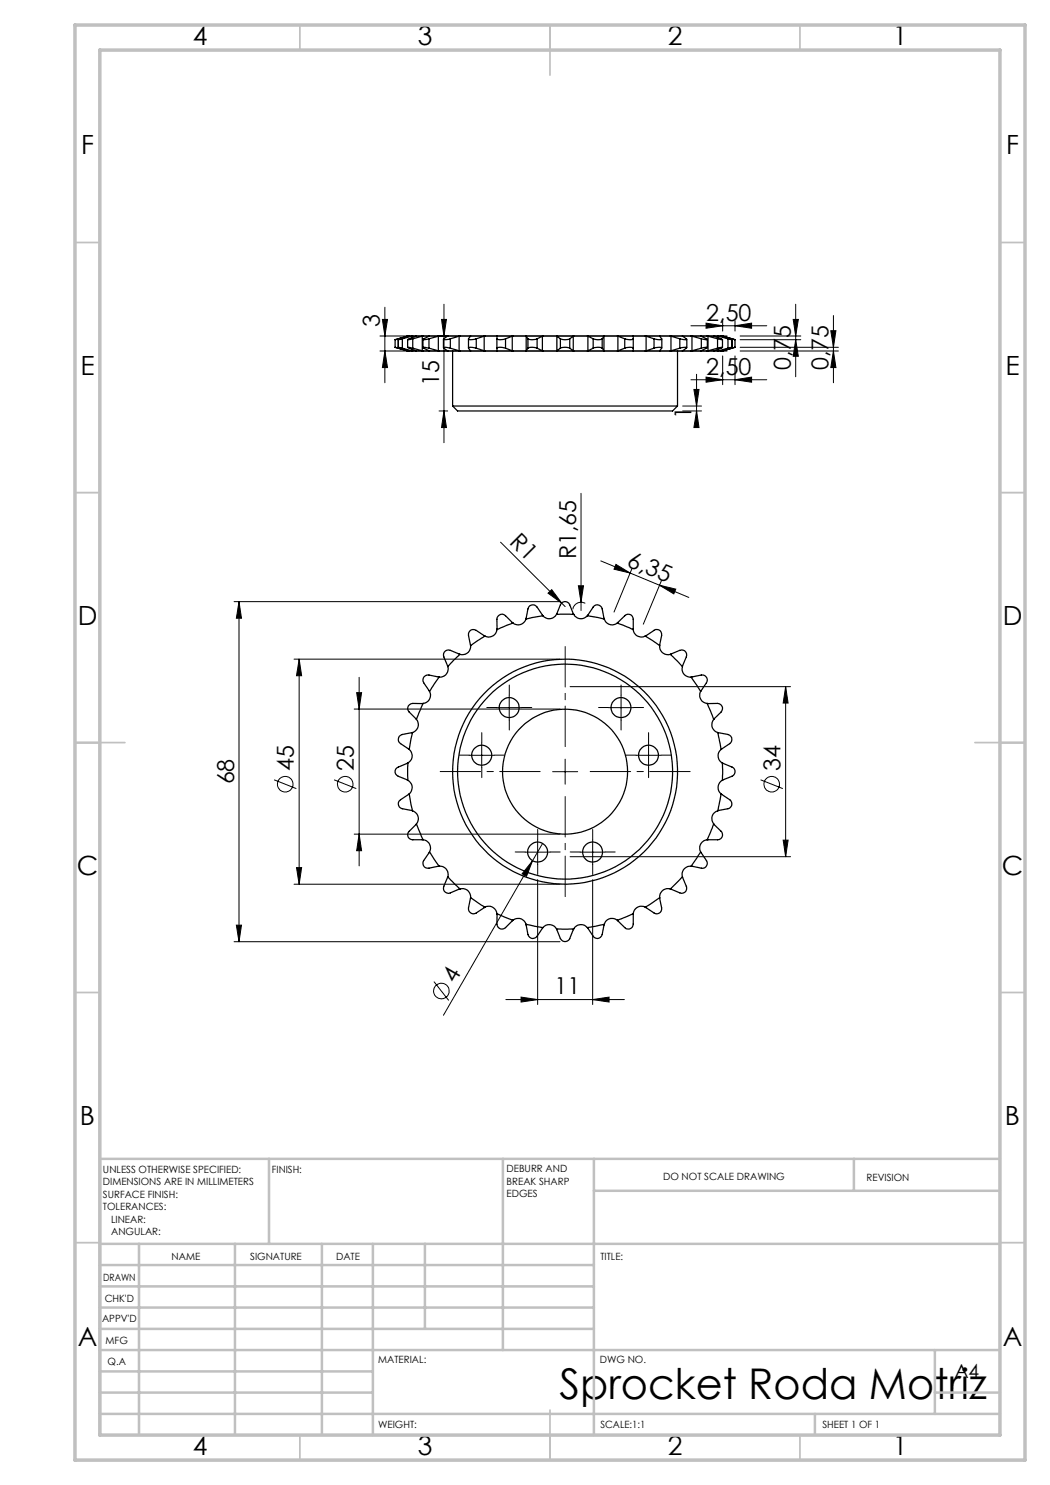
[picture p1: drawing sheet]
<svg xmlns="http://www.w3.org/2000/svg" width="210mm" height="297mm" viewBox="0 0 210 297" stroke-linecap="round" stroke-linejoin="round" font-family="sans-serif">
<g fill="none" stroke="#000" stroke-width=".2">
<path d="M76 70.2h69.4M76 67.2h69.4M76.5 63.9h1l-.5 3.3zM77 70.2l.5 3.3h-1zM77 61.5v15M88.3 63.9h1l-.5 3.3zM88.8 60.9v27.6M138.2 65.2h15.2M138.2 75.9h15.2M138.8 77.9h1l-.5 3.3zM139.3 74.9v10.2M141.2 64.6l3.3 .6-3.3 .4z"/>
<path d="M141.2 75.4l3.3 .5-3.3 .5zM144.5 64.1v2.1M144.5 71.2v5.7M147 65.2l3.3-.6v1zM147 75.9l3.3-.5v1zM147 64.1v2.1M147 71.2v5.7M148 70.2h19.7M148 69.5h19.7M148 67.2h12.2M148 67.9h12.2M158.6 63.9h1.1l-.6 3.3z"/>
<path d="M159.1 67.9l.6 3.4h-1.1zM159.1 60.9v14.4M166.2 66.1h1l-.5 3.4zM166.7 63.1v13.4M166.7 70.2l.5 3.3h-1zM87.8 82.2h1.7M88.8 82.2l.5 3.3h-1zM116.2 98.7v23.4M136.5 82.2h3.8M136.5 81.2h3.8M139.3 82.2l.5 3.3h-1zM100.1 108.4l12.9 12.9"/>
<path d="M109.6 118.6l.7-.7 2 2.7zM115.7 117.2h1l-.5 3.2zM120.2 112.2l11.7 4.8M123.2 112.9l2.8 1.7-3.2-.8zM126.4 113.7l-3.6 8.7M131.9 117l3.2 .8-.3 1zM131.9 117l5.9 2.5M132.3 116.1l-3.6 8.7M46.8 120.3h65.2M47.8 120.3v68M47.8 120.3l.5 3.3h-1zM58.8 131.8h53.2"/>
<path d="M59.8 131.8l.5 3.3h-1zM59.8 131.8v45M71.3 138.5h1l-.5 3.3zM71.8 135.5v37.7M101.8 139v5M114 137.3h44.1M117.1 120.7a1.64 1.64 0 0 0-2.5 1.1M124.2 139v5M157.1 137.3l.5 3.3h-1zM157.1 137.3v34M54.8 156l4.5 1.7M66.8 156l4.5 1.7"/>
<path d="M70.8 141.8h41.2M93.8 151.1h5M96.3 148.6v5M99.3 141.5h5.1M110.5 154.3h5M113 151.8v5M121.7 141.5h5M127.2 151.1h5M129.7 148.6v5M152.1 156l4.5 1.7M58.8 176.8h53.2M59.3 173.5h1l-.5 3.3z"/>
<path d="M70.8 166.8h41.2M71.8 166.8l.5 3.3h-1zM105 170.4h5M106.5 172.2l-1.2 3.1-.9-.5zM106.5 172.2l-17.8 30.9M107.5 175.9v25M107.5 167.9v5M108.5 168.7l-2 3.5M114 171.3h44.1M116 170.4h5M118.5 175.9v25M118.5 167.9v5"/>
<path d="M156.6 168h1l-.5 3.3zM46.8 188.3h65.2M47.3 185h1l-.5 3.3zM86.8 196.3l2.9 3.8M101.2 199.9h23.7M104.2 199.4l3.3 .5-3.3 .5zM118.5 199.9l3.3-.5v1z"/>
<circle cx="57" cy="156.8" r="1.55"/>
<circle cx="69" cy="156.9" r="1.56"/>
<circle cx="154.3" cy="156.9" r="1.56"/>
<circle cx="88.3" cy="198.2" r="1.55"/>
</g>
<path d="M108 154.3h-20M113 149.3v-20M113 159.3v20M118 154.3h20" fill="none" stroke="#000" stroke-width=".2" stroke-dasharray="15.2 1.3 1.3 1.3" stroke-dashoffset="7.1"/>
<g fill="none" stroke="#000" stroke-width=".2" stroke-dasharray="15.2 1.3 1.3 1.3">
<path d="M101.9 139v-2M124.2 139v-2M93.9 151h-2M96.4 148.5v-2M96.4 153.5v2M98.9 151h2M99.4 141.5h-2M101.9 144v2M104.4 141.5h2M121.7 141.5h-2M124.2 144v2M126.7 141.5h2"/>
<path d="M127.2 151h-2M129.7 148.5v-2M129.7 153.5v2M132.2 151h2M105 170.4h-2M107.5 167.9v-2M107.5 172.9v2M110 170.4h2M116 170.4h-2M118.5 167.9v-2M118.5 172.9v2M121 170.4h2"/>
</g>
<g fill="none" stroke="#c0c0c0" stroke-width=".35">
<path d="M60 5v5M110 5v10M160 5v5M15 48.5h5M200 48.5h5M15 98.5h5M200 98.5h5M15 148.5h10M195 148.5h10M15 198.5h5M200 198.5h5M15 248.5h5"/>
<path d="M200 248.5h5M60 287v5M110 282v10M160 287v5"/>
</g>
<g fill="none" stroke="#c0c0c0" stroke-width=".5">
<path d="M53.8 231.8v17M100.6 231.8v38.2M118.8 231.8v55.2M118.8 238.2h81.2M170.8 231.8v6.4M200 231.8h-180v55.2M20 248.8h180M20 257.3h98.8M20 253h98.8M27.8 248.8v38.2M47 248.8v38.2M64.4 248.8v38.2"/>
<path d="M74.6 248.8v38.2M85 248.8v17M20 265.8h98.8M20 261.5h98.8M20 278.5h54.6M20 274.3h54.6M20 270h180M187 278.5h13M187 270v12.8M20 282.8h180M163 282.8v4.2"/>
</g>
<path d="M15 5h190v287h-190zM20 10h180v277h-180z" fill="none" stroke="#c0c0c0" stroke-width=".7"/>
<g fill="#000">
<path d="M109.6 118.6l.7-.7 2 2.7zM115.7 117.2h1l-.5 3.2zM106.5 172.2l-1.2 3.1-.9-.5z"/>
<path d="M76.5 63.9h1l-.5 3.3zM77 70.2l.5 3.3h-1zM88.3 63.9h1l-.5 3.3zM88.8 82.2l.5 3.3h-1zM158.6 63.9h1.1l-.6 3.3zM159.1 67.9l.6 3.4h-1.1z"/>
<path d="M138.8 77.9h1l-.5 3.3zM139.3 82.2l.5 3.3h-1z"/>
<path d="M123.2 112.9l2.8 1.7-3.2-.8zM131.9 117l3.2 .8-.3 1z"/>
<path d="M47.3 185h1l-.5 3.3zM47.8 120.3l.5 3.3h-1zM59.3 173.5h1l-.5 3.3zM59.8 131.8l.5 3.3h-1zM71.8 166.8l.5 3.3h-1zM71.3 138.5h1l-.5 3.3zM156.6 168h1l-.5 3.3zM157.1 137.3l.5 3.3h-1zM166.7 70.2l.5 3.3h-1zM166.2 66.1h1l-.5 3.4z"/>
<path d="M104.2 199.4l3.3 .5-3.3 .5zM118.5 199.9l3.3-.5v1zM141.2 64.6l3.3 .6-3.3 .4zM147 65.2l3.3-.6v1zM141.2 75.4l3.3 .5-3.3 .5zM147 75.9l3.3-.5v1z"/>
</g>
<g fill="none" stroke="#000" stroke-width=".25">
<path d="M79 69.5l.7 .1M79 69.5l2.5 .7M79 67.9v1.6M79.7 67.8l-.7 .1M79.7 67.8v1.8M79.7 69.6l1.7 .6M80.5 69.6l-.8-.1 2.1 .7M80.5 69.6l1.8 .6M80.5 67.8v1.8M81.4 70.2h.2M81.4 67.2l-1.7 .6M81.4 67.2v.1"/>
<path d="M81.4 70.1v.1M81.5 67.2h.1M81.5 70.2h.1M81.5 67.9v1.6M81.5 67.2l-2.5 .7M81.6 70.2h.2M81.6 67.2h.2M81.6 67.2h-.2M81.8 67.2l-2.1 .7 .8-.1M81.8 67.2h.7M81.8 70.2h.7M82.3 70.2h.2"/>
<path d="M82.3 67.2l-1.8 .6M82.3 67.2v.4M82.3 69.8v.4M82.5 70.2h.8M82.5 67.2h.8M82.5 67.2h-.2M82.6 69.6l-1.1-.1 1.8 .7M82.6 69.6l1.9 .6M82.6 67.8v1.8M83.3 67.2l-1.8 .7 1.1-.1M83.3 67.2h1.3M83.3 70.2h1.3"/>
<path d="M84.5 70.2h.1M84.5 67.2v3M84.5 67.2l-1.9 .6M84.6 67.9v1.6M84.6 70.2h1.3M84.6 67.2h1.3M84.6 67.2h-.1M85.8 69.6l-1.2-.1 1.3 .7M85.8 67.8v1.8M85.8 69.6l1.9 .6M85.9 67.2l-1.3 .7 1.2-.1M85.9 67.2h1.9"/>
<path d="M85.9 70.2h1.9M87.7 70.2h.1M87.7 67.2v3M87.7 67.2l-1.9 .6M87.8 70.2h1.8M87.8 67.2h1.8M87.8 67.2h-.1M88.7 67.9v1.6M89.6 67.2l-.9 .7 1.4-.1M89.6 67.2h2.4M89.6 70.2h2.4M90.1 69.6l-1-.1h-.4l.9 .7"/>
<path d="M90.1 67.8v1.8M90.1 69.6l1.7 .6M90.5 70.2v11M91.8 70.2h.2M91.8 67.2v3M91.8 67.2l-1.7 .6M92 70.2h2.1M92 67.2h2.1M92 67.2h-.2M93.7 67.8v1.8M94.1 67.2l-.4 .6a1.68 1.68 0 0 0 1.6 0M94.1 67.2h2.9"/>
<path d="M94.1 70.2h2.9M95.3 69.6l-1-.1h-.6l.4 .7M95.3 67.8v1.8M95.3 69.6l1.5 .6M96.8 70.2h.2M96.8 67.2v3M96.8 67.2l-1.5 .6M97 70.2h2.4M97 67.2h2.4M97 67.2h-.2M99.4 67.8a2.19 2.19 0 0 0 1.7 0M99.4 67.2h3.2"/>
<path d="M99.4 69.6l.5-.1 1.2 .1M99.4 70.2h3.2M99.4 67.2v.6M99.4 67.8v1.8M99.4 69.6v.6M101.1 67.8v1.8M101.1 69.6l1.3 .6M102.4 67.2l-1.3 .6M102.4 70.2h.2M102.4 67.2v3M102.6 70.2h2.6M102.6 67.2h2.6"/>
<path d="M102.6 67.2h-.2M105.2 67.2h3.4M105.2 70.2h3.4M105.2 67.2h.1M105.2 67.2l.4 .6M105.2 70.2h.1M105.2 67.2v3M105.6 69.6a2.26 2.26 0 0 1 1.8 0M105.6 67.8a2.47 2.47 0 0 0 1.8 0M105.6 67.8v1.8M105.6 69.6l-.4 .6M107.4 67.8v1.8"/>
<path d="M107.4 69.6l1.1 .6M108.5 67.2l-1.1 .6M108.5 70.2h.1M108.5 67.2v3M108.6 67.2h2.7M108.6 70.2h2.7M108.6 67.2h-.1M111.3 67.2h3.5M111.3 70.2h3.5M111.3 67.2h.1M111.4 67.2l.7 .6M111.4 70.2h-.1"/>
<path d="M111.4 67.2v3M112.1 69.6a2.5 2.5 0 0 1 1.8 0M112.1 67.8l.8 .1 1-.1M112.1 67.8v1.8M112.1 69.6l-.7 .6M113.9 67.8v1.8M113.9 69.6l.8 .6M114.7 67.2l-.8 .6M114.7 70.2h.1M114.7 67.2v3M114.8 70.2h2.7M114.8 67.2h2.7"/>
<path d="M114.8 67.2h-.1M117.5 67.2h3.4M117.5 70.2h3.4M117.5 67.2h.1M117.6 67.2l1 .6M117.6 70.2h-.1M117.6 67.2v3M118.6 67.8l.9 .1 .9-.1M118.6 69.6l.9-.1 .9 .1M118.6 67.8v1.8M118.6 69.6l-1 .6M120.4 67.8v1.8"/>
<path d="M120.4 69.6l.4 .6M120.8 67.2l-.4 .6M120.8 70.2h.1M120.8 67.2v3M120.9 70.2h2.6M120.9 67.2h2.6M120.9 67.2h-.1M123.5 67.2h3.1M123.5 70.2h3.1M123.5 67.2h.1M123.6 67.2l1.4 .6M123.6 70.2h-.1"/>
<path d="M123.6 67.2v3M125 69.6l.9-.1 .7 .1M125 67.8l.9 .1 .7-.1M125 67.8v1.8M125 69.6l-1.4 .6M126.6 70.2h2.4M126.6 67.2h2.4M126.6 67.2v3M129 67.2h2.9M129 70.2h2.9M129 67.2h.2M129.2 67.2v3"/>
<path d="M129.2 70.2h-.2M129.2 67.2l1.6 .6M130.8 69.6l1.4-.1 .1 .1-.4 .6M130.8 67.8v1.8M130.8 69.6l-1.6 .6M131.9 67.2l.4 .7h-.5l-1-.1M131.9 70.2h2.2M131.9 67.2h2.2M132.4 67.8v1.8M134.1 67.2h2.4M134.1 70.2h2.4M134.1 67.2h.1"/>
<path d="M134.2 67.2v3M134.2 70.2h-.1M134.2 67.2l1.8 .6M135.5 70.2v11M136 69.6l1.3-.1-.8 .7M136 67.8v1.8M136 69.6l-1.8 .6M136.5 67.2l.8 .7h-.4l-.9-.1M136.5 70.2h1.7M136.5 67.2h1.7M137.4 67.9v1.6M138.2 67.2h1.9"/>
<path d="M138.2 70.2h1.9M138.2 67.2h.2M138.4 67.2v3M138.4 70.2h-.2M138.4 67.2l1.9 .6M140.1 67.2l1.4 .7-1.2-.1M140.1 70.2h1.3M140.1 67.2h1.3M140.3 69.6l1.2-.1-1.4 .7M140.3 67.8v1.8M140.3 69.6l-1.9 .6M141.4 70.2h1.3"/>
<path d="M141.4 67.2h1.3M141.4 67.2h.2M141.5 67.9v1.6M141.6 67.2v3M141.6 70.2h-.2M141.6 67.2l1.9 .6M142.7 67.2l1.8 .7-1-.1M142.7 70.2h.8M142.7 67.2h.8M143.5 69.6l1-.1-1.8 .7M143.5 69.6l-1.9 .6M143.5 67.8v1.8"/>
<path d="M143.5 70.2h.7M143.5 67.2h.7M143.5 67.2h.2M143.7 70.2h-.2M143.7 67.2l1.9 .6M143.7 67.2v.4M143.7 69.8v.4M144.2 70.2h.3M144.2 67.2h.3M144.2 67.2l2.2 .7-.8-.1M144.5 67.2l2.5 .7M144.5 67.2l.1 .1"/>
<path d="M144.5 67.9v1.6M144.6 70.1l-.1 .1M145.6 69.6l.8-.1-2.2 .7M145.6 69.6l-1.9 .6M145.6 67.8v1.8M147 67.9l-.6-.1v1.8l.6-.1M147 69.5l-2.5 .7M147 67.9v1.6M90.5 81.2h45M90.5 81.2l1 1h43l1-1M85.9 138.3a1.65 1.65 0 0 1-1.3 2.4M87.8 135.4l-1.9 2.9"/>
<path d="M87.8 135.4l-2-.4a1.03 1.03 0 0 0-1 .4 1.03 1.03 0 0 0-.1 1.2l1.2 1.7M89.6 133.3a1.66 1.66 0 0 1-1.8 2.1M92 130.9l-2.4 2.4M92 130.9l-1.9-.8a1 1 0 0 0-1.1 .2 1 1 0 0 0-.2 1.1l.8 1.9M94.1 129.1a1.64 1.64 0 0 1-2.1 1.8M97 127.2l-2.9 1.9M97 127.2l-1.7-1.1a1 1 0 0 0-1.2 0 1 1 0 0 0-.4 1l.4 2M99.4 125.9a1.62 1.62 0 0 1-2.4 1.3M102.6 124.6l-3.2 1.3M102.6 124.6l-1.5-1.4a1.02 1.02 0 0 0-1.1-.3 1.02 1.02 0 0 0-.6 1v2M105.2 123.8a1.63 1.63 0 0 1-2.6 .8M108.6 123.2l-3.4 .6"/>
<path d="M108.6 123.2l-1.2-1.8a1.01 1.01 0 0 0-1-.4 1.01 1.01 0 0 0-.8 .8l-.4 2M111.3 122.9h3.5M111.3 122.9a1.64 1.64 0 0 1-2.7 .3M111.3 122.9l.8-1.9a1 1 0 0 1 .9-.7 1 1 0 0 1 .9 .7l.9 1.9M114.8 122.9a1.63 1.63 0 0 0 2.7 .3M117.5 123.2l3.4 .6M117.5 123.2l1.1-1.8a.98 .98 0 0 1 1.1-.4 .98 .98 0 0 1 .7 .8l.5 2M120.9 123.8a1.63 1.63 0 0 0 2.6 .8M123.5 124.6l3.1 1.3M123.5 124.6l1.5-1.4a.98 .98 0 0 1 1-.3 .98 .98 0 0 1 .6 1v2M126.6 125.9a1.62 1.62 0 0 0 2.4 1.3M129 127.2l2.9 1.9"/>
<path d="M129 127.2l1.8-1.1a.97 .97 0 0 1 1.1 0 .97 .97 0 0 1 .4 1l-.4 2M131.9 129.1a1.64 1.64 0 0 0 2.2 1.8M134.1 130.9l2.4 2.4M134.1 130.9l1.9-.8a.99 .99 0 0 1 1.1 .2 .99 .99 0 0 1 .2 1.1l-.8 1.9M136.5 133.3a1.63 1.63 0 0 0 1.7 2.1M138.2 135.4l1.9 2.9M138.2 135.4l2.1-.4a1.02 1.02 0 0 1 1 .4 1.02 1.02 0 0 1 0 1.2l-1.2 1.7M140.1 138.3a1.64 1.64 0 0 0 1.3 2.4M81.6 152.6v3.5M81.6 152.6l-1.9 .8a.97 .97 0 0 0-.7 .9 .97 .97 0 0 0 .7 1l1.9 .8M81.6 156.1a1.63 1.63 0 0 1 .2 2.7M81.8 158.8l.7 3.4"/>
<path d="M81.8 149.9a1.63 1.63 0 0 1-.2 2.7M81.8 158.8l-1.7 1.1a.99 .99 0 0 0-.4 1.1 .99 .99 0 0 0 .8 .7l2 .5M82.5 146.5l-.7 3.4M82.5 146.5l-2 .4a1.01 1.01 0 0 0-.8 .8 1.01 1.01 0 0 0 .4 1l1.7 1.2M83.3 143.9a1.64 1.64 0 0 1-.8 2.6M84.6 140.7l-1.3 3.2M84.6 140.7h-2a1.01 1.01 0 0 0-1 .6 1.01 1.01 0 0 0 .2 1.1l1.5 1.5M141.4 140.7l1.3 3.2M141.4 140.7h2.1a1.02 1.02 0 0 1 .9 .6 1.02 1.02 0 0 1-.2 1.1l-1.5 1.5M142.7 143.9a1.63 1.63 0 0 0 .8 2.6M143.5 146.5l.7 3.4M143.5 146.5l2.1 .4a1.01 1.01 0 0 1 .8 .8 1.01 1.01 0 0 1-.5 1l-1.7 1.2"/>
<path d="M144.2 149.9a1.65 1.65 0 0 0 .3 2.7M144.2 158.8l-.7 3.4M144.2 158.8l1.7 1.1a1.01 1.01 0 0 1 .4 1.1 1.01 1.01 0 0 1-.7 .7l-2.1 .5M144.5 152.6v3.5M144.5 156.1a1.65 1.65 0 0 0-.3 2.7M144.5 152.6l1.9 .8a.99 .99 0 0 1 .6 .9 .99 .99 0 0 1-.6 1l-1.9 .8M82.5 162.2a1.63 1.63 0 0 1 .8 2.6M83.3 164.8l1.3 3.2M83.3 164.8l-1.5 1.5a.97 .97 0 0 0-.2 1.1 .97 .97 0 0 0 1 .6h2M84.6 168a1.63 1.63 0 0 1 1.3 2.4M85.9 170.4l1.9 2.8M85.9 170.4l-1.2 1.7a.99 .99 0 0 0 0 1.1 .99 .99 0 0 0 1.1 .4l2-.4"/>
<path d="M87.8 173.2a1.64 1.64 0 0 1 1.8 2.2M89.6 175.4l2.4 2.4M89.6 175.4l-.8 1.9a1 1 0 0 0 .2 1.1 1 1 0 0 0 1.1 .2l1.9-.8M92 177.8a1.63 1.63 0 0 1 2.1 1.7M94.1 179.5l2.9 1.9M94.1 179.5l-.4 2.1a1.01 1.01 0 0 0 .4 1 1.01 1.01 0 0 0 1.2 0l1.7-1.2M131.9 179.5l-2.9 1.9M131.9 179.5l.4 2.1a.99 .99 0 0 1-.4 1 .99 .99 0 0 1-1.1 0l-1.8-1.2M134.1 177.8a1.63 1.63 0 0 0-2.2 1.7M136.5 175.4l-2.4 2.4M136.5 175.4l.8 1.9a.99 .99 0 0 1-.2 1.1 .99 .99 0 0 1-1.1 .2l-1.9-.8M138.2 173.2a1.64 1.64 0 0 0-1.7 2.2"/>
<path d="M140.1 170.4l-1.9 2.8M140.1 170.4l1.2 1.7a.99 .99 0 0 1 0 1.1 .99 .99 0 0 1-1 .4l-2.1-.4M141.4 168a1.67 1.67 0 0 0-1.3 2.4M142.7 164.8l-1.3 3.2M142.7 164.8l1.5 1.5a.98 .98 0 0 1 .2 1 .98 .98 0 0 1-.9 .7h-2.1M143.5 162.2a1.62 1.62 0 0 0-.8 2.6M97 181.4a1.64 1.64 0 0 1 2.4 1.3M99.4 182.7l3.2 1.3M99.4 182.7v2.1a1 1 0 0 0 .6 1 1 1 0 0 0 1.1-.3l1.5-1.5M102.6 184a1.63 1.63 0 0 1 2.6 .9M105.2 184.9l3.4 .6M105.2 184.9l.4 2a1.01 1.01 0 0 0 .8 .8 1.01 1.01 0 0 0 1-.4l1.2-1.8"/>
<path d="M108.6 185.5a1.65 1.65 0 0 1 2.7 .3M111.3 185.8h3.5M111.3 185.8l.8 1.9a1.02 1.02 0 0 0 .9 .6 1.02 1.02 0 0 0 .9-.6l.9-1.9M117.5 185.5a1.65 1.65 0 0 0-2.7 .3M120.9 184.9l-3.4 .6M120.9 184.9l-.5 2a.99 .99 0 0 1-.7 .8 .99 .99 0 0 1-1.1-.4l-1.1-1.8M123.5 184a1.63 1.63 0 0 0-2.6 .9M126.6 182.7l-3.1 1.3M126.6 182.7v2.1a.99 .99 0 0 1-.6 .9 .99 .99 0 0 1-1-.2l-1.5-1.5M129 181.4a1.64 1.64 0 0 0-2.4 1.3"/>
<circle cx="96.3" cy="151" r="2"/>
<circle cx="101.8" cy="141.5" r="2"/>
<circle cx="113" cy="154.3" r="12.5"/>
<circle cx="113" cy="154.3" r="21.5"/>
<circle cx="113" cy="154.3" r="22.5"/>
<circle cx="124.2" cy="141.5" r="2"/>
<circle cx="129.7" cy="151" r="2"/>
<circle cx="107.5" cy="170.4" r="2"/>
<circle cx="118.5" cy="170.4" r="2"/>
</g>
<text font-size="8.5" x="111.9" y="279.7">Sprocket Roda Motriz</text>
<g font-size="5.3">
<text x="38.5" y="9">4</text>
<text x="83.5" y="9">3</text>
<text x="133.6" y="9">2</text>
<text x="178.6" y="9">1</text>
<text x="16.2" y="30.7">F</text>
<text x="201.2" y="30.7">F</text>
<text x="16.1" y="75">E</text>
<text x="201.1" y="75">E</text>
<text x="15.5" y="125">D</text>
<text x="200.5" y="125">D</text>
<text x="15.4" y="175">C</text>
<text x="200.4" y="175">C</text>
<text x="16" y="225">B</text>
<text x="201" y="225">B</text>
<text x="15.5" y="269.3">A</text>
<text x="200.5" y="269.3">A</text>
<text x="38.5" y="291">4</text>
<text x="83.5" y="291">3</text>
<text x="133.6" y="291">2</text>
<text x="178.6" y="291">1</text>
</g>
<g font-size="4.7">
<text x="76" y="65.3" transform="rotate(-90 76 65.3)">3</text>
<text x="141.3" y="64.1">2,50</text>
<text x="87.8" y="77.3" transform="rotate(-90 87.8 77.3)">15</text>
<text x="141.3" y="74.9">2,50</text>
<text x="158.2" y="74" transform="rotate(-90 158.2 74)">0,75</text>
<text x="165.7" y="74" transform="rotate(-90 165.7 74)">0,75</text>
<text x="138.3" y="83.7" transform="rotate(-90 138.3 83.7)">1</text>
<text x="101.7" y="108.6" transform="rotate(45 101.7 108.6)">R1</text>
<text x="115.2" y="111.8" transform="rotate(-90 115.2 111.8)">R1,65</text>
<text x="125.2" y="113.1" transform="rotate(23 125.2 113.1)">6,35</text>
<text x="58.8" y="154.3" transform="rotate(-90 58.8 154.3)">45</text>
<text x="70.8" y="154.3" transform="rotate(-90 70.8 154.3)">25</text>
<text x="156.1" y="154.3" transform="rotate(-90 156.1 154.3)">34</text>
<text x="46.8" y="156.9" transform="rotate(-90 46.8 156.9)">68</text>
<text x="91.1" y="196.8" transform="rotate(-60 91.1 196.8)">4</text>
<text x="110.9" y="198.9">11</text>
</g>
<text font-size="3.9" x="190.9" y="275.5">A4</text>
<g font-size="2">
<text x="20.6" y="234.6">UNLESS OTHERWISE SPECIFIED:</text>
<text x="20.6" y="237.1">DIMENSIONS ARE IN MILLIMETERS</text>
<text x="20.6" y="239.6">SURFACE FINISH:</text>
<text x="54.4" y="234.6">FINISH:</text>
<text x="101.3" y="234.5">DEBURR AND</text>
<text x="101.3" y="237">BREAK SHARP</text>
<text x="101.3" y="239.5">EDGES</text>
<text x="132.6" y="236">DO NOT SCALE DRAWING</text>
<text x="173.3" y="236.2">REVISION</text>
<text x="20.6" y="242.1">TOLERANCES:</text>
<text x="22.2" y="244.6">LINEAR:</text>
<text x="22.2" y="247.1">ANGULAR:</text>
<text x="34.3" y="252">NAME</text>
<text x="50" y="251.9">SIGNATURE</text>
<text x="67.2" y="251.9">DATE</text>
<text x="120.1" y="251.9">TITLE:</text>
<text x="20.6" y="256.1">DRAWN</text>
<text x="20.9" y="260.3">CHK'D</text>
<text x="20.4" y="264.4">APPV'D</text>
<text x="21.1" y="268.8">MFG</text>
<text x="21.5" y="273">Q.A</text>
<text x="75.6" y="272.5">MATERIAL:</text>
<text x="120" y="272.5">DWG NO.</text>
<text x="75.6" y="285.5">WEIGHT:</text>
<text x="120.1" y="285.6">SCALE:1:1</text>
<text x="164.5" y="285.6">SHEET 1 OF 1</text>
</g>
</svg>
